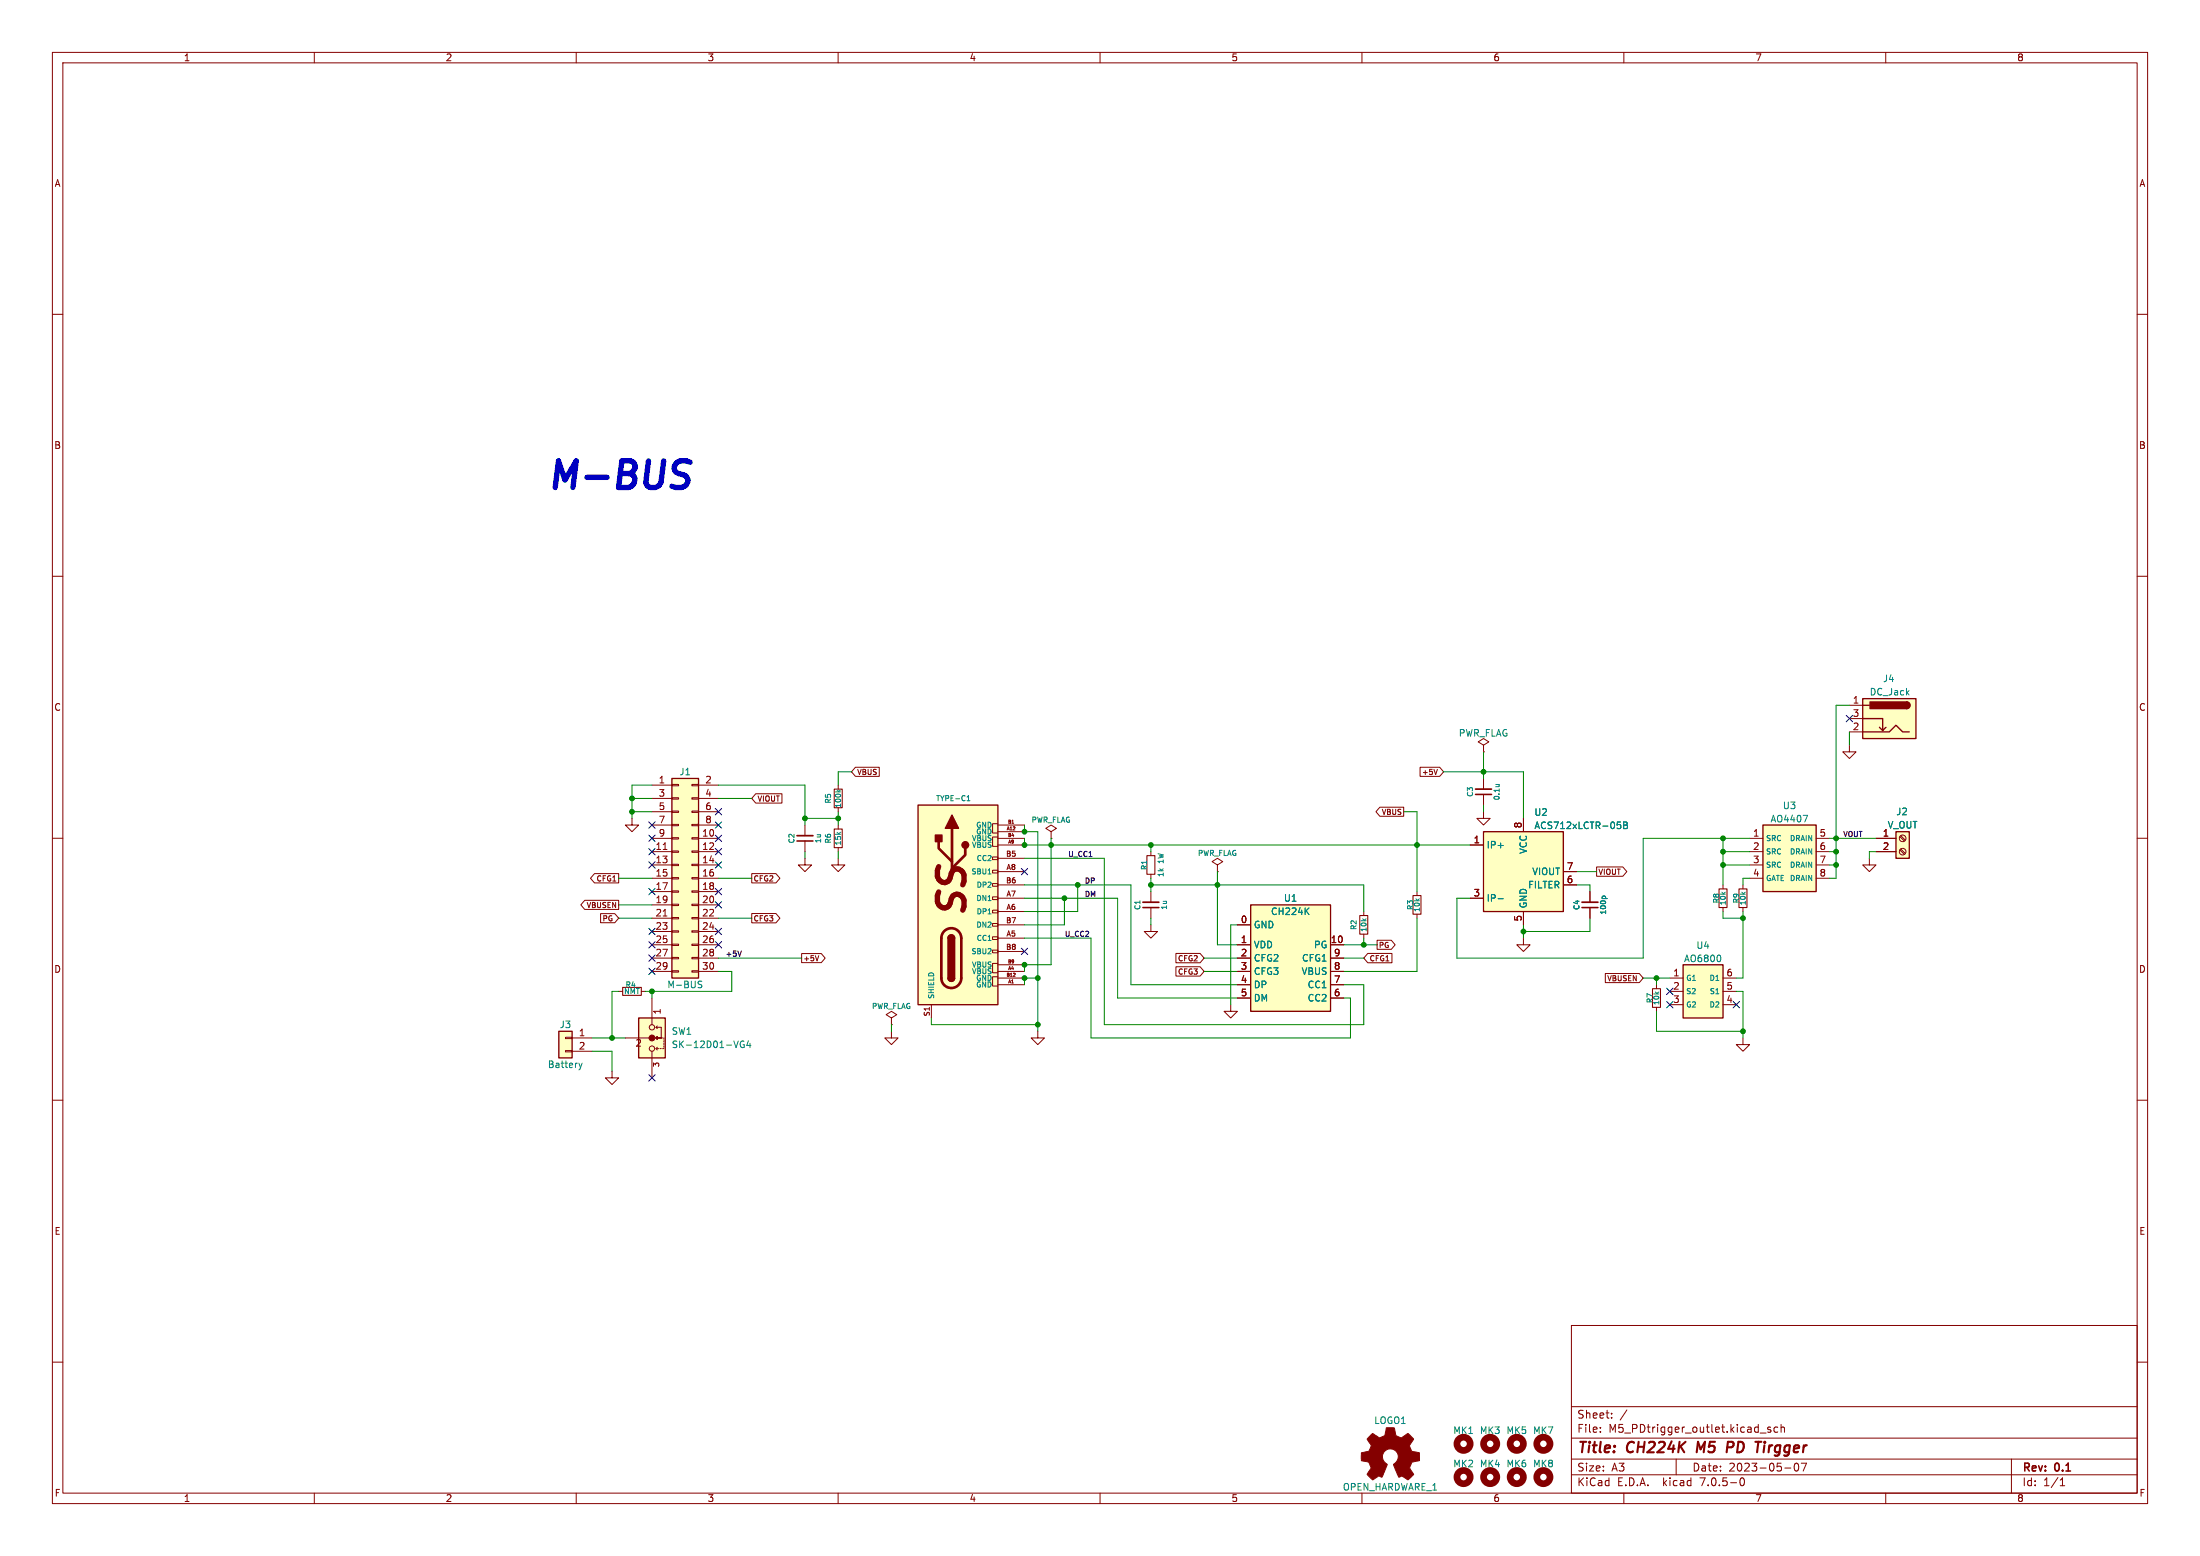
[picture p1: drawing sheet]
<svg xmlns="http://www.w3.org/2000/svg" width="420mm" height="297mm" viewBox="0 0 420 297" stroke-linecap="round" stroke-linejoin="round" font-family="sans-serif">
<g fill="none" stroke="#840000" stroke-width=".19">
<path d="M10 10h400v277h-400zM12 12h396v273h-396zM60 10v2M110 10v2M160 10v2M210 10v2M260 10v2M310 10v2M360 10v2M10 60h2M408 60h2M10 110h2"/>
<path d="M408 110h2M353.1 134.6h2.5M353.1 139.7h2.5M353.1 137.2h2.5M10 160h2M120.6 156.2v1.3h1.3l-1.3 1.3-1.2-1.3h1.2M124.5 149.9h3.8M124.5 152.4h3.8M124.5 154.9h3.8M124.5 157.5h3.8M128.3 159.9h1.2v.2h-1.2zM128.3 157.4h1.2v.2h-1.2z"/>
<path d="M128.3 154.8h1.2v.3h-1.2zM128.3 152.3h1.2v.2h-1.2zM128.3 149.7h1.2v.3h-1.2zM132.1 159.9h1.2v.2h-1.2zM132.1 157.4h1.2v.2h-1.2zM132.1 154.8h1.2v.3h-1.2zM132.1 152.3h1.2v.2h-1.2zM132.1 149.7h1.2v.3h-1.2zM133.3 149.9h3.9M133.3 152.4h3.9M133.3 154.9h3.9M133.3 157.5h3.9"/>
<path d="M144.3 151.5h5v1.8h-5l-.8-.9zM153.7 157.5v2M160 149.9v.7M160 154.2v.7M160 157.5v.7M163.3 146.5h4.6v1.7h-4.6l-.7-.9zM190.5 159.8h-1v1.7h1M190.5 157.2h-1v1.8h1M190.5 157.5h5.1M190.5 158.8h5.1M200.7 158.8l1-.7-1-.6-1.1 .6 1.1 .7v1.2M263.4 154.1h4.6v1.7h-4.6l-.7-.9z"/>
<path d="M271.1 146.5h3.7l.8 .8-.8 .9h-3.7zM274.4 146.9l-.3 .9M283.2 142.2l1-.6-1-.6-1 .6 1 .6v1.3M283.2 143.5h.1M283.2 154.9v1.3h1.3l-1.3 1.3-1.3-1.3h1.3M283.2 148.6v2M283.2 151.6v2.1M290.8 156.2v2.6M353.1 142.2v1.3h1.2l-1.2 1.3-1.3-1.3h1.3M362.7 159.7l.9 .8M362.9 159.5l.8 .9M408 160h2"/>
<path d="M111.6 171.9h6.5v1.7h-6.5l-.7-.9zM113.5 166.8h4.6v1.7h-4.6l-.8-.9zM114.7 174.4h2.7l.7 .9-.7 .8h-2.7zM124.5 160h3.8M124.5 162.6h3.8M124.5 165.1h3.8M124.5 167.6h3.8M124.5 170.2h3.8M124.5 172.7h3.8M124.5 175.3h3.8M124.5 177.8h3.8M126.6 162.1h.7"/>
<path d="M126.6 174.8h.7M128.3 177.7h1.2v.2h-1.2zM128.3 175.1h1.2v.3h-1.2zM128.3 172.6h1.2v.2h-1.2zM128.3 170.1h1.2v.2h-1.2zM128.3 167.5h1.2v.3h-1.2zM128.3 165h1.2v.2h-1.2zM128.3 162.4h1.2v.3h-1.2zM132.1 177.7h1.2v.2h-1.2zM132.1 175.1h1.2v.3h-1.2zM132.1 172.6h1.2v.2h-1.2zM132.1 170.1h1.2v.2h-1.2z"/>
<path d="M132.1 167.5h1.2v.3h-1.2zM132.1 165h1.2v.2h-1.2zM132.1 162.4h1.2v.3h-1.2zM133.3 160h3.9M133.3 162.6h3.9M133.3 165.1h3.9M133.3 167.6h3.9M133.3 170.2h3.9M133.3 172.7h3.9M133.3 175.3h3.9M133.3 177.8h3.9M143.5 166.8h4.6l.8 .8-.8 .9h-4.6z"/>
<path d="M143.5 174.4h4.6l.8 .9-.8 .8h-4.6zM153.7 163.8v1.3h1.2l-1.2 1.3-1.3-1.3h1.3M153.7 160.5v2.1M160 163.8v1.3h1.3l-1.3 1.3-1.3-1.3h1.3M160 161.8v.8M189.5 178.8h1v.5h-1zM189.5 176.3h1v.5h-1zM189.5 173.7h1v.5h-1zM189.5 171.2h1v.5h-1zM189.5 168.7h1v.5h-1zM189.5 166.1h1v.5h-1zM189.5 163.6h1v.5h-1z"/>
<path d="M190.5 161.3h5.1M190.5 171.5h5.1M190.5 168.9h5.1M190.5 166.4h5.1M190.5 176.5h5.1M190.5 160h5.1M190.5 179.1h5.1M190.5 174h5.1M190.5 163.8h5.1M200.7 160h.1M219.7 176.5v1.3h1.3l-1.3 1.3-1.3-1.3h1.3M219.7 162.6v.7"/>
<path d="M219.7 166.9v.7M219.7 170.2v2M219.7 173.2v2.1M232.4 165.1l1-.6-1-.7-1 .7 1 .6v1.3M232.4 166.4h.1M236.2 176.5h2.6M260.3 174v.8M260.3 178.3v.8M262.9 179.5h2.7l.7 .8-.7 .9h-2.7zM270.5 170.2v.7M270.5 174.5v.8M280.7 161.3h2.5"/>
<path d="M280.7 171.5h2.5M290.8 179.1v1.2h1.3l-1.3 1.3-1.2-1.3h1.2M290.8 174v2.5M298.4 168.9h2.6M298.4 166.4h2.6M303.5 170.2v2M303.5 173.2v2.1M304.8 165.5h5l.8 .9-.8 .9h-5zM328.9 168.9v.8M328.9 173.2v.8M332.7 168.9v.8M332.7 173.2v.8"/>
<path d="M334 160h2.5M334 162.6h2.5M334 165.1h2.5M334 167.6h2.5M346.7 160h2.5M346.7 162.6h2.5M346.7 165.1h2.5M346.7 167.6h2.5M356.9 163.8v1.3h1.2l-1.2 1.3-1.3-1.3h1.3M358.1 160h3.8M358.1 162.6h3.8M362.7 162.2l.9 .9"/>
<path d="M362.9 162.1l.8 .8M107.9 198h1.3v.2h-1.3zM109.2 198.1h3.8M118.1 189.2h.8M119.4 198.1h5.1M122.4 189.2h.8M124.5 180.3h3.8M124.5 182.9h3.8M124.5 185.4h3.8M124.5 190.5v5.1M125.5 196.3l-.3-.2h1v2M125.5 195.8l-.3 .3"/>
<path d="M125.5 197.9l-.3 .2M125.5 199.9l-.3 .3 .3 .2M126.2 198.1h-1l.3 .3M126.2 198.1h.3M126.7 198.1v.3M126.7 198.6v.3M126.7 199.1v.3M126.7 199.6v.3M128.3 185.3h1.2v.2h-1.2zM128.3 182.8h1.2v.2h-1.2zM128.3 180.2h1.2v.3h-1.2zM132.1 185.3h1.2v.2h-1.2z"/>
<path d="M132.1 182.8h1.2v.2h-1.2zM132.1 180.2h1.2v.3h-1.2zM133.3 180.3h3.9M133.3 182.9h3.9M133.3 185.4h3.9M153 182h3.8l.7 .9-.7 .8h-3.8zM156.3 182.4l-.3 1M170.2 196.9v1.2h1.2l-1.2 1.3-1.3-1.3h1.3M170.2 194.3l1-.6-1-.7-1 .7 1 .6v1.3M170.2 195.6h.1M177.8 191.8v2.5M189.5 181.4h1v.5h-1z"/>
<path d="M190.5 186.4h-1v1.8h1M190.5 183.9h-1v1.8h1M190.5 186.7h5.1M190.5 185.4h5.1M190.5 188h5.1M190.5 181.6h5.1M190.5 184.2h5.1M198.1 196.9v1.2h1.3l-1.3 1.3-1.3-1.3h1.3M224.5 182h4.6l.8 .9-.8 .9h-4.6zM224.5 184.5h4.6l.8 .9-.8 .9h-4.6zM234.9 191.8v1.2h1.3l-1.3 1.3-1.2-1.3h1.2M236.2 180.3h2.6"/>
<path d="M236.2 182.9h2.6M236.2 185.4h2.6M236.2 188h2.6M236.2 190.5h2.6M254 180.3h2.5M254 182.9h2.5M254 185.4h2.5M254 188h2.5M254 190.5h2.5M261.1 182h4.6v1.8h-4.6l-.8-.9zM306.5 185.8h6.4l.8 .9-.8 .9h-6.4zM316.2 188v.7"/>
<path d="M316.2 192.3v.7M318.8 186.7h2.5M318.8 189.2h2.5M318.8 191.8h2.5M328.9 186.7h2.6M328.9 189.2h2.6M328.9 191.8h2.6M332.7 198.1v1.3h1.3l-1.3 1.3-1.2-1.3h1.2M10 210h2M107.9 200.5h1.3v.3h-1.3zM109.2 200.7h3.8M116.8 204.5v1.2h1.3l-1.3 1.3-1.2-1.3h1.2"/>
<path d="M124.5 200.7v5M125.5 200.2h.2M126 200.2h.2M126.5 200.2h.2M408 210h2M10 260h2M300 253h108v32h-108zM408 260h2M300 278.5h108M300 274.5h108M300 268.5h108M305.5 273.2v.2"/>
<path d="M305.5 272.5v.1M307.7 270.5v.2M307.7 269.8v.1M310.6 269.1l-1.3 1.9M320 278.5v3M336 273.5h1.2M338 272.5l-.3-.1-.3 .2 .1 .2 .5 .2v.3h-.6M339.4 272.5l-.5-.1-.2 .3 .1 .6h.6M340 272.5l.2-.1 .4 .1 .1 .9M340 271.9v1.5M342.7 279.4a.89 .89 0 0 0 .3 1.4 1 1 0 0 0 .2-1.4M344.9 279.3l-.7 1.5"/>
<path d="M384 278.5v6.5M60 285v2M110 285v2M160 285v2M210 285v2M260 285v2M300 281.5h108M310 285v2M332.4 282.2l.1-.1a.8 .8 0 0 1 .5 .7 .8 .8 0 0 1-.5 .8 1 1 0 0 1-.1-1.4zM340.7 280.2h1.2M360 285v2M393.3 283.6h.9"/>
<path d="M393.3 282.5l.4-.4v1.5"/>
<circle cx="363.2" cy="162.6" r=".63"/>
<circle cx="363.2" cy="160" r=".63"/>
<circle cx="124.5" cy="196.1" r=".51"/>
<circle cx="124.5" cy="200.2" r=".51"/>
</g>
<path d="M329.7 276.3h.8M330.6 275.2h-.7l-.3 2M335.1 275.2h1.2" fill="none" stroke="#840000" stroke-width=".4"/>
<g fill="#ffffc2" stroke="#ffffc2" stroke-width=".19">
<path d="M106.7 196.9h2.5v5h-2.5z"/>
<path d="M321.3 184.2h7.6v10.1h-7.6z"/>
<path d="M283.2 158.8h15.2v15.2h-15.2z"/>
<path d="M238.8 172.7h15.2v20.3h-15.2z"/>
<path d="M121.9 194.3h5.1v7.6h-5.1z"/>
<path d="M128.3 148.6h5v38.1h-5z"/>
<path d="M355.6 133.4h10.2v7.6h-10.2z"/>
<path d="M336.5 157.5h10.2v12.7h-10.2z"/>
<path d="M361.9 158.8h2.6v5h-2.6z"/>
<path d="M175.3 153.7h15.2v38.1h-15.2z"/>
</g>
<g fill="none" stroke="#840000" stroke-width=".25">
<path d="M355.6 133.4h10.2v7.6h-10.2zM355.6 137.2h3.8v2.2l.6-.6M355.6 139.7h5.1l1.2-1.3 1.3 1.3h1.3M355.6 134.6h1.3M358.8 138.8l.6 .6M364 134a.64 .64 0 0 1 .6 .6 .64 .64 0 0 1-.6 .7M128.3 148.6h5v38.1h-5zM175.3 153.7h15.2v38.1h-15.2zM283.2 158.8h15.2v15.2h-15.2zM336.5 157.5h10.2v12.7h-10.2zM361.9 158.8h2.6v5h-2.6zM181 179.1a.64 .64 0 0 1 .6-.7 .64 .64 0 0 1 .6 .7"/>
<path d="M238.8 172.7h15.2v20.3h-15.2zM106.7 196.9h2.5v5h-2.5zM121.9 194.3h5.1v7.6h-5.1zM181 186.7a.64 .64 0 0 0 .6 .6 .64 .64 0 0 0 .6-.6M321.3 184.2h7.6v10.1h-7.6z"/>
</g>
<g fill="none" stroke="#008484" stroke-width=".19">
<path d="M159.8 150.8l.4 .3M160.5 150.8l-.4 .3M184.6 152.9h.6M184.6 152.1l.3-.2v1M285.5 149.7h.7M286.1 149.7l.1 .1M308.8 156.9h.6M309.2 157.4l.2 .2v.3l-.2 .3M310 156.9h.4l.2 .2-.2 .4 .2 .1 .1 .3-.2 .3h-.5zM310 157.5h.4M344.2 155.6h.9l-.6 1.3M249.3 173.8l.6 .8"/>
<path d="M249.9 173.3l-.7 .7M286 171.5h1M305.9 171.2l.1-.2h.3l.2 .2M133.5 187.9l.4 .1 .1 .3-.3 .2h-.3M133.5 187.3h.5M142 198.8a.59 .59 0 0 0-.7 .5 .59 .59 0 0 0 .7 .6l.1-.5h-.3M142.9 198.6l-.3 .9h.8M143.2 199.1v.9M328.4 182.5v.8M110.5 202.9l.3 .9M110.8 203.8l-.1 .3M111.1 202.9l-.3 .9"/>
</g>
<g fill="none" stroke="#840000" stroke-width="1.3">
<circle cx="279.4" cy="275.6" r="1.27"/>
<circle cx="284.5" cy="275.6" r="1.27"/>
<circle cx="289.6" cy="275.6" r="1.27"/>
<circle cx="294.6" cy="275.6" r="1.27"/>
<circle cx="279.4" cy="281.9" r="1.27"/>
<circle cx="284.5" cy="281.9" r="1.27"/>
<circle cx="289.6" cy="281.9" r="1.27"/>
<circle cx="294.6" cy="281.9" r="1.27"/>
</g>
<g fill="#840000" stroke="#840000" stroke-width=".19">
<path d="M261.5 274.1l.6-.5 .8 .6a.62 .62 0 0 0 1.1 0l.4-.2 .3-1.5h1.5l.1 .5a1.13 1.13 0 0 0 .7 1.3l.5 .2 1.3-.9 1 1.1-.4 .6a.75 .75 0 0 0-.1 1.2l.2 .5 1.5 .3v1.5l-1.4 .3-.1 .1a1.18 1.18 0 0 0-.2 1.4l.6 .8-.5 .6-.6 .5-.8-.6a.54 .54 0 0 0-.9 .1l-1.1-2.4a2.33 2.33 0 0 0 .9-1.9 1.54 1.54 0 0 0-2.5-.7 1.54 1.54 0 0 0 .4 2.5l-.9 2.3a.4 .4 0 0 1-.3 .2 .4 .4 0 0 1-.4-.3l-1.1 .8-1-.9-.1-.2 .8-1.2-.3-.5a.71 .71 0 0 0-.9-.8l-.7-.1v-1.5l.4-.1a1.11 1.11 0 0 0 1.3-.7 .72 .72 0 0 0-.2-1.2l-.4-.6z"/>
<circle cx="124.5" cy="198.1" r=".56"/>
</g>
<path d="M159.3 150.6h1.5v3.6h-1.5zM159.3 158.2h1.5v3.6h-1.5zM218.9 163.3h1.6v3.6h-1.6zM259.6 174.8h1.5v3.5h-1.5zM269.7 170.9h1.6v3.6h-1.6zM328.2 169.7h1.5v3.5h-1.5zM332 169.7h1.5v3.5h-1.5zM118.9 188.5h3.5v1.5h-3.5zM315.5 188.7h1.5v3.6h-1.5z" fill="none" stroke="#840000" stroke-width=".2"/>
<path d="M152.1 159.5h3.1M281.7 150.6h3M218.2 172.2h3M302 172.2h3.1" fill="none" stroke="#840000" stroke-width=".33"/>
<path d="M281.7 151.6h3M152.1 160.5h3.1M218.2 173.2h3M302 173.2h3.1" fill="none" stroke="#840000" stroke-width=".3"/>
<g fill="#840000" stroke="#840000" stroke-width=".25">
<path d="M364 134a.64 .64 0 0 1 .6 .6 .64 .64 0 0 1-.6 .7z"/>
<path d="M357 134h7v1.3h-7z"/>
<path d="M181 186.7h1.2a.64 .64 0 0 1-.6 .6 .64 .64 0 0 1-.6-.6z"/>
<path d="M181 179.1h1.2v7.6h-1.2z"/>
<path d="M181.2 178.6a.64 .64 0 0 1 .7-.1 .64 .64 0 0 1 .3 .6h-1.2z"/>
<path d="M181.7 155.6l1.3 2.5h-2.5z"/>
<path d="M178.6 159.4h1.2v1.3h-1.2z"/>
<circle cx="184.3" cy="161.3" r=".63"/>
</g>
<path d="M181.7 158.1v8.9M179.2 160.7v1.2l2.5 2.6M180.3 177.7a1.9 1.9 0 0 1 2-.4 1.9 1.9 0 0 1 1.2 1.8v7.6a1.91 1.91 0 0 1-1.9 1.9 1.91 1.91 0 0 1-1.9-1.9v-7.8l.2-.6zM184.3 161.9v1.3l-2.6 2.5" fill="none" stroke="#840000" stroke-width=".51"/>
<path d="M141.5 181.5l-.3 1" fill="none" stroke="#000" stroke-width=".19"/>
<path d="M129.5 90.4l1 .2a1.17 1.17 0 0 1 .8 1.1 1.17 1.17 0 0 1-.6 1.1l-.5 .3h-1.2M129.8 88h1.3l.7 .2" fill="none" stroke="#0000c2" stroke-width="1"/>
<g fill="none" stroke="#008400" stroke-width=".19">
<path d="M353.1 134.6h-2.6v33h-1.3M353.1 139.7v2.5M120.6 154.9h3.9M120.6 152.4h3.9M124.5 149.9h-3.9v6.3M137.2 149.9h16.5v7.6M137.2 152.4h6.3M153.7 156.2h6.3M160 154.9v2.6M162.6 147.3h-2.6v2.6M195.6 157.5v1.3h2.5v38.1M268 154.9h2.5v15.3"/>
<path d="M275.6 147.3h15.2v8.9M283.2 143.5v5.1M283.2 153.7v1.2M118.1 167.6h6.4M118.1 175.3h6.4M118.1 172.7h6.4M137.2 167.6h6.3M137.2 175.3h6.3M153.7 162.6v1.2M160 162.6v1.2M195.6 163.8h15.2v31.8h49.5v-7.6h-3.8M195.6 179.1h12.7v19h49.5v-7.6h-1.3"/>
<path d="M195.6 160v1.3h85.1M195.6 168.9h20.3v19.1h20.3M195.6 171.5h17.8v19h22.8M200.7 160v24.2h-5.1v1.2M203.2 171.5v5h-7.6M205.7 168.9v5.1h-10.1M219.7 168.9h40.6v5.1M219.7 161.3v1.3M219.7 167.6v2.6M219.7 175.3v1.2M232.4 166.4v13.9h3.8M236.2 176.5h-1.3v15.3"/>
<path d="M260.3 179.1v1.2M270.5 175.3v10.1h-14M290.8 176.5v2.6M301 168.9h2.5v1.3M301 166.4h3.8M303.5 175.3v2.5h-12.7M328.9 160v8.9M328.9 174v1.3h3.8M328.9 162.6h5.1M328.9 165.1h5.1M332.7 174v12.7h-1.2M334 160h-20.3v22.9h-35.6v-11.4h2.6"/>
<path d="M334 167.6h-1.3v1.3M349.2 160h8.9M349.2 162.6h1.3M349.2 165.1h1.3M358.1 162.6h-1.2v1.2M113 198.1h6.4M118.1 189.2h-1.3v8.9M124.5 189.2v1.3M137.2 182.9h15.8M137.2 185.4h2.5v3.8h-16.5M170.2 195.6v1.3M177.8 194.3v1.3h20.3"/>
<path d="M198.1 186.7h-2.5v1.3M229.9 182.9h6.3M229.9 185.4h6.3M256.5 182.9h3.8M256.5 180.3h6.4M313.7 186.7h5.1M316.2 186.7v1.3M316.2 193v3.9h16.5M331.5 189.2h1.2v8.9M113 200.7h3.8v3.8"/>
</g>
<g fill="none" stroke="#000084" stroke-width=".19">
<path d="M352.5 136.6l1.2 1.2M353.7 136.6l-1.2 1.2M123.9 159.4l1.2 1.2M123.9 156.9l1.2 1.2M125.1 159.4l-1.2 1.2M125.1 156.9l-1.2 1.2M136.6 154.3l1.2 1.2M136.6 156.9l1.2 1.2M136.6 159.4l1.2 1.2M137.8 156.9l-1.2 1.2M137.8 154.3l-1.2 1.2M137.8 159.4l-1.2 1.2"/>
<path d="M123.9 169.6l1.2 1.2M123.9 164.5l1.2 1.2M123.9 177.2l1.2 1.2M123.9 162l1.2 1.2M123.9 179.7l1.2 1.2M125.1 169.6l-1.2 1.2M125.1 164.5l-1.2 1.2M125.1 177.2l-1.2 1.2M125.1 162l-1.2 1.2M125.1 179.7l-1.2 1.2M136.6 172.1l1.2 1.2M136.6 169.6l1.2 1.2"/>
<path d="M136.6 164.5l1.2 1.2M136.6 177.2l1.2 1.2M136.6 179.7l1.2 1.2M136.6 162l1.2 1.2M137.8 164.5l-1.2 1.2M137.8 169.6l-1.2 1.2M137.8 177.2l-1.2 1.2M137.8 179.7l-1.2 1.2M137.8 162l-1.2 1.2M137.8 172.1l-1.2 1.2M195 165.8l1.2 1.2M196.2 165.8l-1.2 1.2"/>
<path d="M123.9 184.8l1.2 1.2M123.9 182.3l1.2 1.2M125.1 182.3l-1.2 1.2M125.1 184.8l-1.2 1.2M195 181l1.2 1.2M196.2 181l-1.2 1.2M318.2 191.2l1.2 1.2M318.2 188.6l1.2 1.2M319.4 191.2l-1.2 1.2M319.4 188.6l-1.2 1.2M330.9 191.2l1.2 1.2M332.1 191.2l-1.2 1.2"/>
<path d="M123.9 205.1l1.2 1.2M125.1 205.1l-1.2 1.2"/>
</g>
<g fill="#008400" stroke="#008400" stroke-width=".19">
<circle cx="203.2" cy="171.5" r=".46"/>
<circle cx="200.7" cy="161.3" r=".46"/>
<circle cx="195.6" cy="161.3" r=".46"/>
<circle cx="205.7" cy="168.9" r=".46"/>
<circle cx="153.7" cy="156.2" r=".46"/>
<circle cx="160" cy="156.2" r=".46"/>
<circle cx="198.1" cy="195.6" r=".46"/>
<circle cx="195.6" cy="158.8" r=".46"/>
<circle cx="195.6" cy="184.2" r=".46"/>
<circle cx="195.6" cy="186.7" r=".46"/>
<circle cx="198.1" cy="186.7" r=".46"/>
<circle cx="328.9" cy="160" r=".46"/>
<circle cx="328.9" cy="162.6" r=".46"/>
<circle cx="350.5" cy="160" r=".46"/>
<circle cx="350.5" cy="162.6" r=".46"/>
<circle cx="350.5" cy="165.1" r=".46"/>
<circle cx="332.7" cy="175.3" r=".46"/>
<circle cx="124.5" cy="189.2" r=".46"/>
<circle cx="116.8" cy="198.1" r=".46"/>
<circle cx="219.7" cy="168.9" r=".46"/>
<circle cx="219.7" cy="161.3" r=".46"/>
<circle cx="270.5" cy="161.3" r=".46"/>
<circle cx="232.4" cy="168.9" r=".46"/>
<circle cx="332.7" cy="196.9" r=".46"/>
<circle cx="328.9" cy="165.1" r=".46"/>
<circle cx="283.2" cy="147.3" r=".46"/>
<circle cx="316.2" cy="186.7" r=".46"/>
<circle cx="290.8" cy="177.8" r=".46"/>
<circle cx="120.6" cy="152.4" r=".46"/>
<circle cx="120.6" cy="154.9" r=".46"/>
<circle cx="260.3" cy="180.3" r=".46"/>
</g>
<text font-size="7.1" fill="#0000c2" x="104.1" y="93.7">M-BUS</text>
<text font-size="7.1" fill="#840000" x="185.5" y="175.5" transform="rotate(-90 185.5 175.5)">SS</text>
<g font-size="2.8" fill="#840000">
<text x="301" y="277.8">Title:</text>
<text x="310.4" y="277.8">CH224K</text>
<text x="324.4" y="277.8">M5</text>
<text x="330.7" y="277.8">PD</text>
<text x="336.8" y="277.8">Tirgger</text>
</g>
<g font-size="2.1" fill="#840000">
<text x="301" y="273.6">File:</text>
<text x="301" y="270.9">Sheet:</text>
<text x="307" y="273.6">M5_PDtrigger_outlet.kicad_sch</text>
<text x="301" y="281">Size:</text>
<text x="307.6" y="281">A3</text>
<text x="323" y="281">Date:</text>
<text x="329.9" y="281">2023-05-07</text>
<text x="386" y="281.2">Rev:</text>
<text x="392.2" y="281.2">0.1</text>
<text x="301" y="283.8">KiCad</text>
<text x="308.6" y="283.8">E.D.A.</text>
<text x="317.4" y="283.8">kicad</text>
<text x="324.5" y="283.8">7.0.5-0</text>
<text x="386" y="283.8">Id:</text>
<text x="390" y="283.8">1/1</text>
</g>
<g font-size="1.8" fill="#840000">
<text x="35" y="11.8">1</text>
<text x="85" y="11.8">2</text>
<text x="135" y="11.8">3</text>
<text x="185" y="11.8">4</text>
<text x="235" y="11.8">5</text>
<text x="285" y="11.8">6</text>
<text x="335" y="11.8">7</text>
<text x="385" y="11.8">8</text>
<text x="10.4" y="35.8">A</text>
<text x="408.4" y="35.8">A</text>
<text x="10.3" y="85.8">B</text>
<text x="408.3" y="85.8">B</text>
<text x="10.3" y="135.8">C</text>
<text x="353.7" y="134.4">1</text>
<text x="353.7" y="136.9">3</text>
<text x="408.3" y="135.8">C</text>
<text x="353.7" y="139.4">2</text>
<text x="125.7" y="149.6">1</text>
<text x="134.6" y="149.6">2</text>
<text x="125.7" y="152.1">3</text>
<text x="125.7" y="154.7">5</text>
<text x="134.6" y="152.1">4</text>
<text x="134.6" y="154.7">6</text>
<text x="125.7" y="157.2">7</text>
<text x="125.7" y="159.8">9</text>
<text x="134" y="159.8">10</text>
<text x="134.6" y="157.2">8</text>
<text x="281.3" y="161">1</text>
<text x="290.6" y="158.1" transform="rotate(-90 290.6 158.1)">8</text>
<text x="334.6" y="159.8">1</text>
<text x="347.3" y="159.8">5</text>
<text x="359.4" y="159.8">1</text>
<text x="125.1" y="162.3">11</text>
<text x="125.1" y="164.8">13</text>
<text x="125.1" y="167.4">15</text>
<text x="134" y="162.3">12</text>
<text x="134" y="164.8">14</text>
<text x="134" y="167.4">16</text>
<text x="299.1" y="166.1">7</text>
<text x="334.6" y="162.3">2</text>
<text x="334.6" y="164.8">3</text>
<text x="334.6" y="167.4">4</text>
<text x="347.3" y="162.3">6</text>
<text x="347.3" y="164.8">7</text>
<text x="347.3" y="167.4">8</text>
<text x="359.4" y="162.3">2</text>
<text x="125.1" y="169.9">17</text>
<text x="125.1" y="172.5">19</text>
<text x="134" y="169.9">18</text>
<text x="134" y="172.5">20</text>
<text x="281.3" y="171.2">3</text>
<text x="299.1" y="168.7">6</text>
<text x="125.1" y="175">21</text>
<text x="125.1" y="177.5">23</text>
<text x="134" y="175">22</text>
<text x="134" y="177.5">24</text>
<text x="236.8" y="176.3">0</text>
<text x="290.6" y="175.9" transform="rotate(-90 290.6 175.9)">5</text>
<text x="10.3" y="185.8">D</text>
<text x="125.1" y="180.1">25</text>
<text x="125.1" y="182.6">27</text>
<text x="125.1" y="185.2">29</text>
<text x="134" y="180.1">26</text>
<text x="134" y="182.6">28</text>
<text x="134" y="185.2">30</text>
<text x="236.8" y="180.1">1</text>
<text x="236.8" y="182.6">2</text>
<text x="236.8" y="185.2">3</text>
<text x="254" y="180.1">10</text>
<text x="254.6" y="185.2">8</text>
<text x="254.6" y="182.6">9</text>
<text x="408.3" y="185.8">D</text>
<text x="236.8" y="187.7">4</text>
<text x="236.8" y="190.2">5</text>
<text x="254.6" y="190.2">6</text>
<text x="254.6" y="187.7">7</text>
<text x="319.4" y="186.4">1</text>
<text x="319.4" y="189">2</text>
<text x="319.4" y="191.5">3</text>
<text x="329.5" y="191.5">4</text>
<text x="329.5" y="189">5</text>
<text x="329.5" y="186.4">6</text>
<text x="110.5" y="197.9">1</text>
<text x="126.4" y="193.7" transform="rotate(-90 126.4 193.7)">1</text>
<text x="110.5" y="200.4">2</text>
<text x="121.3" y="200">2</text>
<text x="10.4" y="235.8">E</text>
<text x="408.3" y="235.8">E</text>
<text x="10.4" y="285.8">F</text>
<text x="35" y="286.8">1</text>
<text x="85" y="286.8">2</text>
<text x="135" y="286.8">3</text>
<text x="185" y="286.8">4</text>
<text x="235" y="286.8">5</text>
<text x="285" y="286.8">6</text>
<text x="335" y="286.8">7</text>
<text x="385" y="286.8">8</text>
<text x="408.4" y="285.8">F</text>
</g>
<g font-size="1.8" fill="#008484">
<text x="359.4" y="130.4">J4</text>
<text x="356.9" y="132.9">DC_Jack</text>
<text x="278.4" y="140.8">PWR_FLAG</text>
<text x="129.7" y="148.1">J1</text>
<text x="292.9" y="155.9">U2</text>
<text x="340.3" y="154.6">U3</text>
<text x="362" y="155.8">J2</text>
<text x="292.9" y="158.4">ACS712xLCTR-05B</text>
<text x="337.9" y="157.1">AO4407</text>
<text x="360.3" y="158.3">V_OUT</text>
<text x="283.7" y="162.1">IP+</text>
<text x="291.7" y="163" transform="rotate(-90 291.7 163)">VCC</text>
<text x="292.5" y="167.2">VIOUT</text>
<text x="245" y="172.3">U1</text>
<text x="283.7" y="172.3">IP-</text>
<text x="291.7" y="173.5" transform="rotate(-90 291.7 173.5)">GND</text>
<text x="291.7" y="169.7">FILTER</text>
<text x="239.3" y="177.4">GND</text>
<text x="242.6" y="174.8">CH224K</text>
<text x="239.3" y="181.2">VDD</text>
<text x="239.3" y="183.7">CFG2</text>
<text x="248.5" y="183.7">CFG1</text>
<text x="250.8" y="181.2">PG</text>
<text x="321.4" y="183.8">AO6800</text>
<text x="323.8" y="181.3">U4</text>
<text x="127.3" y="188.8">M-BUS</text>
<text x="239.3" y="186.2">CFG3</text>
<text x="239.3" y="188.8">DP</text>
<text x="239.3" y="191.3">DM</text>
<text x="248.5" y="186.2">VBUS</text>
<text x="249.6" y="191.3">CC2</text>
<text x="249.6" y="188.8">CC1</text>
<text x="106.8" y="196.4">J3</text>
<text x="128.2" y="197.7">SW1</text>
<text x="128.2" y="200.2">SK-12D01-VG4</text>
<text x="104.5" y="204">Battery</text>
<text x="262.3" y="272">LOGO1</text>
<text x="277.4" y="273.9">MK1</text>
<text x="282.5" y="273.9">MK3</text>
<text x="287.5" y="273.9">MK5</text>
<text x="292.6" y="273.9">MK7</text>
<text x="277.4" y="280.2">MK2</text>
<text x="282.5" y="280.2">MK4</text>
<text x="287.5" y="280.2">MK6</text>
<text x="292.6" y="280.2">MK8</text>
<text x="256.3" y="284.7">OPEN_HARDWARE_1</text>
</g>
<g font-size="1.4" fill="#840000">
<text x="163.6" y="148.1">VBUS</text>
<text x="271.4" y="148.1">+5V</text>
<text x="144.5" y="153.2">VIOUT</text>
<text x="263.7" y="155.7">VBUS</text>
<text x="192" y="163.6">B5</text>
<text x="192.1" y="166.1">A8</text>
<text x="305.1" y="167.1">VIOUT</text>
<text x="111.9" y="173.5">VBUSEN</text>
<text x="113.8" y="168.4">CFG1</text>
<text x="143.8" y="168.4">CFG2</text>
<text x="192" y="168.7">B6</text>
<text x="192.1" y="173.7">A6</text>
<text x="192.1" y="171.2">A7</text>
<text x="115" y="176">PG</text>
<text x="143.8" y="176">CFG3</text>
<text x="192" y="176.3">B7</text>
<text x="192.1" y="178.8">A5</text>
<text x="153.3" y="183.6">+5V</text>
<text x="192" y="181.4">B8</text>
<text x="224.8" y="183.7">CFG2</text>
<text x="261.4" y="183.7">CFG1</text>
<text x="263.1" y="181.1">PG</text>
<text x="224.8" y="186.2">CFG3</text>
<text x="306.8" y="187.4">VBUSEN</text>
<text x="177.5" y="194.1" transform="rotate(-90 177.5 194.1)">S1</text>
<text x="126.1" y="203.8" transform="rotate(-90 126.1 203.8)">3</text>
</g>
<g font-size="1.4" fill="#008484">
<text x="158.8" y="153.5" transform="rotate(-90 158.8 153.5)">R5</text>
<text x="160.7" y="154.3" transform="rotate(-90 160.7 154.3)">100k</text>
<text x="178.6" y="153.1">TYPE-C1</text>
<text x="281.4" y="152.2" transform="rotate(-90 281.4 152.2)">C3</text>
<text x="286.4" y="152.8" transform="rotate(-90 286.4 152.8)">0.1u</text>
<text x="151.8" y="161.1" transform="rotate(-90 151.8 161.1)">C2</text>
<text x="156.9" y="161" transform="rotate(-90 156.9 161)">1u</text>
<text x="158.8" y="161.1" transform="rotate(-90 158.8 161.1)">R6</text>
<text x="160.7" y="161.5" transform="rotate(-90 160.7 161.5)">15k</text>
<text x="185.5" y="162">VBUS</text>
<text x="185.5" y="160.7">VBUS</text>
<text x="186.3" y="159.4">GND</text>
<text x="186.3" y="158.2">GND</text>
<text x="196.9" y="157.2">PWR_FLAG</text>
<text x="337.1" y="160.7">SRC</text>
<text x="341.6" y="160.7">DRAIN</text>
<text x="185.4" y="167.1">SBU1</text>
<text x="186.4" y="164.5">CC2</text>
<text x="219.1" y="166.2" transform="rotate(-90 219.1 166.2)">R1</text>
<text x="222.3" y="167.5" transform="rotate(-90 222.3 167.5)">1k</text>
<text x="222.3" y="164.8" transform="rotate(-90 222.3 164.8)">1W</text>
<text x="228.6" y="163.5">PWR_FLAG</text>
<text x="337.1" y="163.3">SRC</text>
<text x="337.1" y="165.8">SRC</text>
<text x="341.6" y="163.3">DRAIN</text>
<text x="341.6" y="165.8">DRAIN</text>
<text x="186.3" y="172.1">DN1</text>
<text x="186.4" y="169.6">DP2</text>
<text x="217.9" y="173.8" transform="rotate(-90 217.9 173.8)">C1</text>
<text x="222.9" y="173.7" transform="rotate(-90 222.9 173.7)">1u</text>
<text x="269.9" y="173.8" transform="rotate(-90 269.9 173.8)">R3</text>
<text x="301.7" y="173.8" transform="rotate(-90 301.7 173.8)">C4</text>
<text x="328.3" y="172.5" transform="rotate(-90 328.3 172.5)">R8</text>
<text x="329.6" y="172.9" transform="rotate(-90 329.6 172.9)">10k</text>
<text x="332.2" y="172.5" transform="rotate(-90 332.2 172.5)">R9</text>
<text x="333.4" y="172.9" transform="rotate(-90 333.4 172.9)">10k</text>
<text x="337.1" y="168.3">GATE DRAIN</text>
<text x="186.3" y="177.2">DN2</text>
<text x="186.4" y="179.8">CC1</text>
<text x="186.4" y="174.7">DP1</text>
<text x="259.1" y="177.6" transform="rotate(-90 259.1 177.6)">R2</text>
<text x="261" y="178" transform="rotate(-90 261 178)">10k</text>
<text x="271.2" y="174.2" transform="rotate(-90 271.2 174.2)">10k</text>
<text x="306.8" y="174.7" transform="rotate(-90 306.8 174.7)">100p</text>
<text x="185.4" y="182.3">SBU2</text>
<text x="185.5" y="184.8">VBUS</text>
<text x="119.1" y="189.9">NMT</text>
<text x="119.3" y="188.7">R4</text>
<text x="178.5" y="190.8" transform="rotate(-90 178.5 190.8)">SHIELD</text>
<text x="185.5" y="186.1">VBUS</text>
<text x="186.3" y="188.6">GND</text>
<text x="186.3" y="187.4">GND</text>
<text x="315.6" y="191.6" transform="rotate(-90 315.6 191.6)">R7</text>
<text x="316.9" y="191.9" transform="rotate(-90 316.9 191.9)">10k</text>
<text x="321.8" y="187.4">G1</text>
<text x="321.8" y="189.9">S2</text>
<text x="326.3" y="187.4">D1</text>
<text x="326.3" y="189.9">S1</text>
<text x="166.4" y="192.8">PWR_FLAG</text>
<text x="321.8" y="192.5">G2</text>
<text x="326.3" y="192.5">D2</text>
</g>
<g font-size="1.4">
<text x="351.8" y="159.8">VOUT</text>
<text x="203.8" y="163.6">U_CC1</text>
<text x="207" y="168.7">DP</text>
<text x="207" y="171.2">DM</text>
<text x="203.2" y="178.9">U_CC2</text>
<text x="138.4" y="182.7">+5V</text>
</g>
<g font-size=".8" fill="#840000">
<text x="192.1" y="158.5">A12</text>
<text x="192.4" y="157.2">B1</text>
<text x="192.4" y="159.8">B4</text>
<text x="192.4" y="161">A9</text>
<text x="192.4" y="183.9">B9</text>
<text x="192.4" y="185.2">A4</text>
<text x="192.1" y="186.4">B12</text>
<text x="192.4" y="187.7">A1</text>
</g>
</svg>
